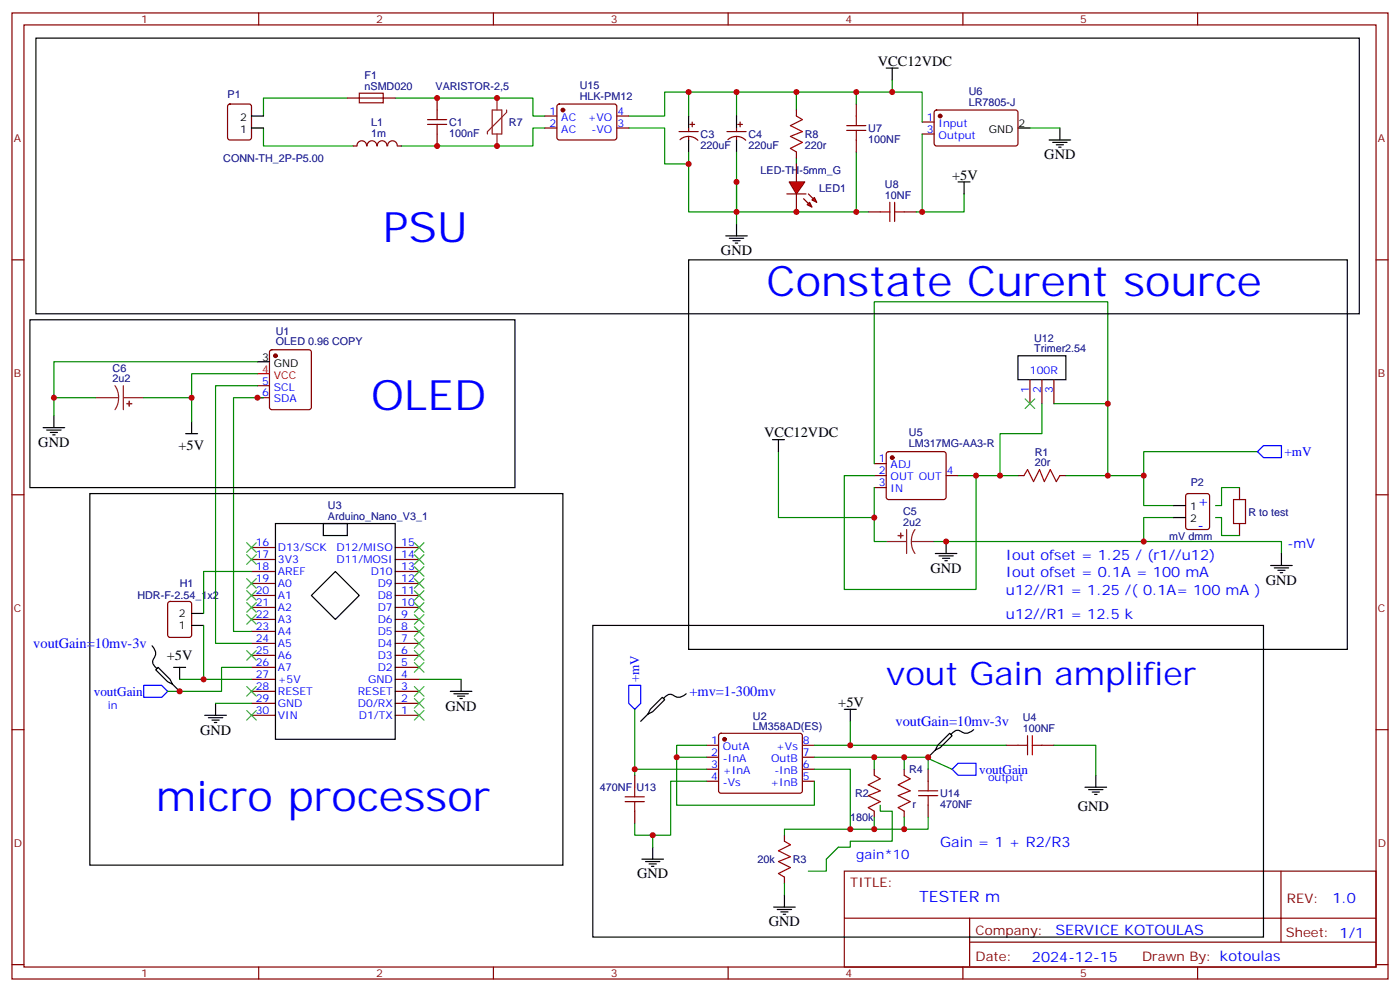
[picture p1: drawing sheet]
<svg xmlns="http://www.w3.org/2000/svg" width="412mm" height="292mm" viewBox="0 0 412 292" stroke-linecap="round" stroke-linejoin="round" font-family="sans-serif">
<g fill="none" stroke="#870000" stroke-width=".35">
<path d="M3.5 3.8h405.4v284.3h-405.4zM7.1 7.3h398.2v277.3h-398.2zM76.2 3.8v3.5M145.3 3.8v3.5M214.5 3.8v3.5M283.6 3.8v3.5M352.8 3.8v3.5M108 42.9a1.41 1.41 0 0 0-1.4-1.5 1.41 1.41 0 0 0-1.4 1.5l-1.1 .1M108.2 42.9a1.41 1.41 0 0 1 1.4-1.5 1.41 1.41 0 0 1 1.4 1.5M111.1 42.9a1.41 1.41 0 0 1 1.5-1.5 1.41 1.41 0 0 1 1.4 1.5M114.2 42.9a1.41 1.41 0 0 1 1.4-1.5 1.41 1.41 0 0 1 1.4 1.5M117.1 43h1.1"/>
<path d="M3.5 76.5h3.6M405.3 76.5h3.6M3.5 145.6h3.6M405.3 145.6h3.6M3.5 214.8h3.6M405.3 214.8h3.6M248.7 256.4h156.6v28.2h-156.6zM377.3 256.4v20.9M248.7 270.2h156.5M285.6 277.3h119.6M285.6 270.2v14.2M3.5 283.9h3.6"/>
<path d="M76.2 284.6v3.5M145.3 284.6v3.5M214.5 284.6v3.5M283.6 284.6v3.5M352.8 284.6v3.5M405.3 283.9h3.6"/>
</g>
<path d="M77.6 37.7v5.3h26.5M118.2 43h10.6M234.6 46.5v1.8" fill="none" stroke="#008700" stroke-width=".35"/>
<g fill="#f00" stroke="#870000" stroke-width=".35">
<path d="M232.5 53.6h4.6l-2.5 3.5z"/>
<path d="M231.8 57.1h5.6z"/>
</g>
<g fill="#870000" stroke="#870000" stroke-width=".35">
<path d="M238.1 57.1l1.4 1.4z"/>
<path d="M236.7 58.5l1.4 1.4z"/>
</g>
<g fill="#f00" stroke="#870000" stroke-width=".35">
<path d="M239.2 58.8l.7-.7 .7 1.4z"/>
<path d="M238.5 59.5l.7 1.5-1.4-.7z"/>
</g>
<g fill="none" stroke="#870000" stroke-width=".35">
<path d="M67.3 30.8l.4-.2h5.7l.6 .5 .1 9.4-.5 .6-5.9 .1-.6-.5-.1-9.4zM102.3 28.9h14.1M128.8 28.9v3.5M128.8 39.4v3.6M160.5 34.1h3.5M160.5 37.7h3.5M164.3 30.8l.4-.2 16.5 .1 .5 .6-.1 9.5-.6 .4-16.5-.1-.5-.6v-9.2zM181.7 34.1h3.5M181.7 37.7h3.5M200 38.7h5.7M202.8 37.7v1M203.2 36.6h1.4"/>
<path d="M203.9 35.9v1.4M214.1 38.7h5.7M217 37.7v1M217.3 36.6h1.4M218 35.9v1.4M234.6 32.4v1.7M252.2 30.6v3.5M271.6 39.4h3.6M271.6 35.9h3.6M275.4 32.6l.5-.2h23.5l.5 .7-.1 9.4-.6 .5-23.6-.1-.4-.6v-9.2zM200.3 41.1a3.8 3.8 0 0 1 5.3 .2M202.8 40.1v1.1"/>
<path d="M214.4 41.1a3.8 3.8 0 0 1 5.3 .2M217 40.1v1.1M234.6 44.7v1.8M234.6 48.3v5.3M234.6 57.1v5.3M252.2 41.2v3.5M255.8 62.4h3.5M266.3 62.4h3.6M75.8 113.5h3.6M75.8 117.1h3.6M79.6 103.1l.5-.2h10.9l.5 .2 .2 .5v16.3l-.2 .5-.5 .2h-10.9l-.5-.3-.2-.4v-16.3zM303.4 111.8v7"/>
<path d="M306.9 111.8v7M310.4 111.8v7M257.5 136.5h3.6M257.5 140h3.6M261.3 133.1l.5-.2h16.2l.5 .2 .2 .5v12.7l-.2 .5-.5 .2h-16.2l-.5-.2-.2-.5v-12.7zM278.7 140h3.5M299.9 140h1.7M312.2 140h1.8M257.5 143.5h3.6M349.5 145.5l.5-.2h5.6l.7 .4v9.5l-.5 .6-5.8 .1-.7-.5-.1-9.4zM365.1 143.5v3.5M365.1 154.1v3.5"/>
<path d="M49.6 177.2l.5-.2h5.6l.7 .5v9.4l-.4 .7h-5.9l-.7-.5v-9.4zM74.1 178.8h7M74.1 175.3h7M74.1 171.7h7M74.1 168.2h7M74.1 164.7h7M74.1 161.1h7M116.4 178.8h7.1M116.4 175.3h7.1M116.4 171.7h7.1M116.4 168.2h7.1M116.4 164.7h7.1"/>
<path d="M116.4 161.1h7.1M74.1 200h7M74.1 196.4h7M74.1 192.9h7M74.1 189.4h7M74.1 185.8h7M74.1 182.3h7M116.4 200h7.1M116.4 196.4h7.1M116.4 192.9h7.1M116.4 189.4h7.1M116.4 185.8h7.1"/>
<path d="M116.4 182.3h7.1M74.1 210.5h7M74.1 207h7M74.1 203.5h7M116.4 210.5h7.1M116.4 207h7.1M116.4 203.5h7.1M208.1 219.4h3.6M211.9 216l.5-.2h23.3l.5 .2 .2 .5-.1 16.5-.6 .5-23.6-.1-.4-.6v-16.3zM236.4 219.4h3.5M296.3 219.4h3.6M306.9 219.4h3.5"/>
<path d="M187 228.2v3.5M187 238.8v3.5M208.1 222.9h3.6M208.1 226.4h3.6M208.1 229.9h3.6M236.4 222.9h3.5M236.4 226.4h3.5M236.4 229.9h3.5M257.5 226.4v1.8M257.5 238.8v1.7M266.3 226.4v1.8M266.3 238.8v1.7"/>
<path d="M273.4 226.4v3.5M273.4 237v3.5M231.1 245.8v1.8M231.1 258.2v1.7"/>
</g>
<g fill="none" stroke="#008700" stroke-width=".35">
<path d="M102.3 28.9h-24.7v5.2M116.4 28.9h40.6v5.2h3.5M160.5 37.7h-3.5v5.3h-28.2M185.2 37.7h10.6v10.6h7v-3.6M202.8 34.1v-7h14.2v7M202.8 27.1h-7v7h-10.6M217 27.1h17.6v5.3M234.6 27.1h37v8.8M252.2 27.1v3.5M262.8 23.6v3.5M271.6 39.4v23h-1.7M303.4 37.7h8.8"/>
<path d="M217 44.7v17.7h-14.2v-14.1M252.2 44.7v17.7h-35.2v-8.8M284 57.1v5.3h-12.4M217 62.4v3.5M252.2 62.4h3.6M15.9 117.1h12.3M42.3 117.1h14.1M75.8 110h-19.4v14.1M75.8 106.5h-59.9v15.8M75.8 113.5h-12.3v75.9h10.6M77.6 117.1h-8.8v68.7h5.3M306.9 118.8v8.8h-12.3v12.4"/>
<path d="M310.4 118.8h15.9v21.2M326.3 118.8v-30h-68.8v47.7M229.3 132.9v19.4h28.2v-8.8M257.5 140h-8.8v33.5h38.8v-33.5h-5.3M287.5 140h12.4M314 140h22.9v8.8h8.8M370.4 132.9h-33.5v7.1M257.5 152.3v7.1h3.6M336.9 159.4h40.6v3.5M345.7 152.3h-8.8v7.1h-61.7M358.1 152.3h1.7v5.3h5.3M365.1 143.5h-5.3v5.3h-1.7"/>
<path d="M74.1 168.2h-14.1v12.4M52.9 200h21.2M60 184.1v15.9M74.1 196.4h-8.8v7.1h-15.9M123.5 200h12.3M63.5 207h10.6M187 208.8v17.6M208.1 219.4h-8.8v3.5h8.8M250.5 212.3v7.1h-10.6M250.5 219.4h45.8M310.4 219.4h12.4v8.8M199.3 222.9v14.1h40.6v-7.1"/>
<path d="M208.1 229.9h-10.5v15.9h-10.6v-3.5M208.1 226.4h-21.1v1.8M239.9 226.4h10.6v17.7h7v-3.6M239.9 222.9h17.6v3.5M257.5 222.9h15.9v3.5M259.3 237v1.8h3.5v8.8h-12.3v1.7h-3.6l-3.5 3.6v3.5h-5.3M266.3 222.9v3.5M273.4 222.9v.3l7.1 3.2M192.3 245.8v3.5M231.1 259.9v3.6M250.5 244.1h-19.4v1.7M266.3 240.5v3.6"/>
<path d="M273.4 240.5v3.6h-15.9"/>
</g>
<g fill="none" stroke="#a10000" stroke-width=".35">
<path d="M105.8 27.4h7.1v2.9h-7.1zM125.9 36.6h5.7M125.9 35.2h5.7M128.8 32.4v2.8M128.8 36.6v2.8M234.6 34.1l1.8 1.1-3.6 1.8 3.6 1.7-3.6 1.4 3.6 1.8-3.6 1.8 1.8 1M249.4 37h5.7M249.4 38.4h5.7M252.2 34.1v2.9M252.2 38.4v2.8M262.1 59.5v5.7M263.5 59.5v5.7"/>
<path d="M259.3 62.4h2.8M263.5 62.4h2.8M301.6 140l1.1-1.8 1.7 3.5 1.8-3.5 1.4 3.5 1.8-3.5 1.7 3.5 1.1-1.7M363.4 147h3.5v7.1h-3.5zM299.9 219.4h2.8M302.7 216.5v5.7M304.1 219.4h2.8M304.1 216.5v5.7M184.1 234.5h5.7M184.1 235.9h5.7M187 231.7v2.8M187 235.9v2.9"/>
<path d="M257.5 228.2l1.8 1-3.5 1.8 3.5 1.8-3.5 1.4 3.5 1.7-3.5 1.8 1.7 1.1M266.3 228.2l1.8 1-3.5 1.8 3.5 1.8-3.5 1.4 3.5 1.7-3.5 1.8 1.7 1.1M270.6 234.2h5.6M270.6 232.8h5.6M273.4 229.9v2.9M273.4 234.2v2.8M231.1 247.6l1.7 1-3.5 1.8 3.5 1.8-3.5 1.4 3.5 1.7-3.5 1.8 1.8 1.1"/>
</g>
<g fill="none" stroke="#8c2424" stroke-width=".35">
<path d="M145 32.4h2.8v7h-2.8zM146.4 28.9v3.5M146.4 39.4v3.6M149.2 32.4v.7l-5.6 5.6v.7M28.2 117.1h6.7M33.9 113.5l.8 1.7 .2 1.9M34.9 117.1l-.2 1.8-.8 1.7M36.3 117.1h6M36.3 113.5v7.1M261.1 159.4h6M267.1 155.9v7M268.5 159.4l.2 1.8 .8 1.7"/>
<path d="M268.5 159.4h6.7M269.5 155.9l-.8 1.6-.2 1.9"/>
</g>
<g fill="none" stroke="#000" stroke-width=".35">
<path d="M10.6 11.2h389.8v81.2h-389.8zM74.1 37.7h3.5M74.1 34.1h3.5M202.8 34.1v3.6M217 34.1v3.6M261.1 20h3.5M262.8 20v3.6M299.9 37.7h3.5M312.2 37.7v3.5M202.8 41.2v3.5M217 41.2v3.5M282.2 53.6h3.6"/>
<path d="M284 53.6v3.5M309 41.2h6.4M310.1 41.9h4.2M311.1 42.6h2.2M311.9 43.3h.7M202.8 76.5h194.1v114.6h-194.1zM213.8 69.4h6.3M214.8 70.1h4.3M215.9 70.8h2.1M216.6 71.5h.7M217 65.9v3.5M8.8 94.1h142.9v49.4h-142.9z"/>
<path d="M75.8 106.5h3.6M299.9 104.7h14.1v7.1h-14.1zM12.7 125.9h6.3M13.8 126.6h4.2M14.8 127.3h2.1M15.5 128h.7M15.9 122.3v3.6M54.7 127.6h3.5M56.4 124.1v3.5M227.5 129.4h3.6M229.3 129.4v3.5M26.5 145.3h139.3v109.3h-139.3z"/>
<path d="M81.1 154.1h35.3v63.5h-35.3zM95.2 154.1h7.1v3.5h-7.1zM278.7 159.4v3.5M345.7 148.8h3.5M345.7 152.3h3.5M91.7 175.3l7.1-7.1 7 7.1-7 7zM275.5 162.9h6.4M276.6 163.6h4.2M277.6 164.3h2.2M278.3 165h.7M374.3 166.4h6.3M375.4 167.1h4.2"/>
<path d="M376.4 167.9h2.1M377.1 168.6h.7M377.5 162.9v3.5M44.8 190.1a3.1 3.1 0 0 1 .2 4.4 2.4 2.4 0 0 0 1.2 2.3M51.2 196.4h3.5M52.9 196.4v3.6M56.4 184.1h3.6M56.4 180.6h3.6M135.8 200v3.5M174.6 184.1h197.6v91.7h-197.6zM50.8 201.4l-.7-1.4-3.5-3.6-.7 .7 3.5 3.6 1.4 .7 2.1 2.1M60.3 210.5h6.4"/>
<path d="M61.4 211.2h4.2M62.4 211.9h2.2M63.1 212.7h.8M63.5 207v3.5M132.6 203.5h6.4M133.7 204.2h4.2M134.8 204.9h2.1M135.5 205.6h.7M190.9 210.2l1.4-.7 3.5-3.5-.7-.8-3.5 3.6-.7 1.4-2.2 2.1M202.1 204.2a3.1 3.1 0 0 1-4.4 .2 2.4 2.4 0 0 0-2.3 1.2M248.7 208.8h3.5M250.5 208.8v3.5"/>
<path d="M286.8 214.8a3.1 3.1 0 0 1-4.4 .2 2.4 2.4 0 0 0-2.3 1.2M275.5 220.8l1.4-.7 3.6-3.6-.7-.7-3.6 3.6-.7 1.4-2.1 2.1M319.6 231.7h6.4M320.7 232.4h4.2M321.7 233.1h2.1M322.4 233.8h.7M322.8 228.2v3.5M189.1 252.9h6.3M190.1 253.6h4.3M191.2 254.3h2.1M191.9 255h.7M192.3 249.3v3.6"/>
<path d="M227.9 267h6.3M229 267.7h4.2M230 268.4h2.1M230.7 269.1h.7M231.1 263.5v3.5"/>
</g>
<g fill="#870000" stroke="#870000" stroke-width=".35">
<circle cx="81.1" cy="104.7" r=".53"/>
<circle cx="213.4" cy="217.6" r=".53"/>
<circle cx="276.9" cy="34.1" r=".53"/>
<circle cx="262.8" cy="134.7" r=".53"/>
<circle cx="165.8" cy="32.4" r=".53"/>
</g>
<path d="M75.8 110h3.6" fill="none" stroke="#f00" stroke-width=".35"/>
<g fill="#8c2424" stroke="#8c2424" stroke-width=".35">
<path d="M265.3 156.9v1.4z"/>
<path d="M264.6 157.6l1.4 .1z"/>
<path d="M38.1 118.1v1.4z"/>
<path d="M37.4 118.8h1.4z"/>
</g>
<g fill="none" stroke="#3c3" stroke-width=".35">
<path d="M302 117.4l2.8 2.8M304.8 117.4l-2.8 2.8M72.7 159.7l2.8 2.9M75.5 159.7l-2.8 2.9M122.1 159.7l2.8 2.9M124.9 159.7l-2.8 2.9M72.7 163.3l2.8 2.8M72.7 170.3l2.8 2.8M72.7 173.8l2.8 2.9M72.7 177.4l2.8 2.8M75.5 163.3l-2.8 2.8M75.5 170.3l-2.8 2.8"/>
<path d="M75.5 173.8l-2.8 2.9M75.5 177.4l-2.8 2.8M122.1 177.4l2.8 2.8M122.1 173.8l2.8 2.9M122.1 170.3l2.8 2.8M122.1 166.8l2.8 2.8M122.1 163.3l2.8 2.8M124.9 177.4l-2.8 2.8M124.9 173.8l-2.8 2.9M124.9 170.3l-2.8 2.8M124.9 166.8l-2.8 2.8M124.9 163.3l-2.8 2.8"/>
<path d="M72.7 180.9l2.8 2.8M72.7 191.5l2.8 2.8M75.5 180.9l-2.8 2.8M75.5 191.5l-2.8 2.8M122.1 195l2.8 2.8M122.1 191.5l2.8 2.8M122.1 188l2.8 2.8M122.1 184.4l2.8 2.9M122.1 180.9l2.8 2.8M124.9 195l-2.8 2.8M124.9 191.5l-2.8 2.8M124.9 188l-2.8 2.8"/>
<path d="M124.9 184.4l-2.8 2.9M124.9 180.9l-2.8 2.8M72.7 209.1l2.8 2.8M72.7 202.1l2.8 2.8M75.5 209.1l-2.8 2.8M75.5 202.1l-2.8 2.8M122.1 202.1l2.8 2.8M122.1 205.6l2.8 2.8M122.1 209.1l2.8 2.8M124.9 202.1l-2.8 2.8M124.9 205.6l-2.8 2.8M124.9 209.1l-2.8 2.8"/>
</g>
<path d="M370.4 132.9l1.8-1.7h5.3v3.5h-5.3zM42.3 201.7h5.3l1.8 1.8-1.8 1.7h-5.3zM185.2 201.7h3.5v5.3l-1.7 1.8-1.8-1.8zM280.5 226.4l1.7-1.8h5.3v3.6h-5.3z" fill="none" stroke="#00f" stroke-width=".35"/>
<g fill="#c00">
<circle cx="217" cy="27.1" r=".88"/>
<circle cx="202.8" cy="48.3" r=".88"/>
<circle cx="217" cy="53.6" r=".88"/>
<circle cx="217" cy="62.4" r=".88"/>
<circle cx="202.8" cy="27.1" r=".88"/>
<circle cx="234.6" cy="27.1" r=".88"/>
<circle cx="252.2" cy="27.1" r=".88"/>
<circle cx="234.6" cy="62.4" r=".88"/>
<circle cx="252.2" cy="62.4" r=".88"/>
<circle cx="271.6" cy="62.4" r=".88"/>
<circle cx="60" cy="200" r=".88"/>
<circle cx="75.8" cy="117.1" r=".88"/>
<circle cx="250.5" cy="219.4" r=".88"/>
<circle cx="287.5" cy="140" r=".88"/>
<circle cx="326.3" cy="140" r=".88"/>
<circle cx="294.6" cy="140" r=".88"/>
<circle cx="326.3" cy="118.8" r=".88"/>
<circle cx="257.5" cy="152.3" r=".88"/>
<circle cx="278.7" cy="159.4" r=".88"/>
<circle cx="56.4" cy="117.1" r=".88"/>
<circle cx="15.9" cy="117.1" r=".88"/>
<circle cx="192.3" cy="245.8" r=".88"/>
<circle cx="336.9" cy="140" r=".88"/>
<circle cx="187" cy="226.4" r=".88"/>
<circle cx="336.9" cy="159.4" r=".88"/>
<circle cx="257.5" cy="222.9" r=".88"/>
<circle cx="257.5" cy="244.1" r=".88"/>
<circle cx="199.3" cy="222.9" r=".88"/>
<circle cx="250.5" cy="244.1" r=".88"/>
<circle cx="273.4" cy="222.9" r=".88"/>
<circle cx="266.3" cy="244.1" r=".88"/>
<circle cx="266.3" cy="222.9" r=".88"/>
<circle cx="146.4" cy="43" r=".88"/>
<circle cx="146.4" cy="28.9" r=".88"/>
<circle cx="128.8" cy="43" r=".88"/>
<circle cx="128.8" cy="28.9" r=".88"/>
<circle cx="262.8" cy="27.1" r=".88"/>
<circle cx="52.9" cy="203.5" r=".88"/>
</g>
<g font-size="12.3" fill="#00f">
<text x="112.9" y="71.2">PSU</text>
<text x="225.8" y="87.1">Constate Curent source</text>
<text x="109.4" y="120.6">OLED</text>
<text x="45.9" y="238.8">micro processor</text>
</g>
<text font-size="9.5" fill="#00f" x="261.1" y="201.7">vout Gain amplifier</text>
<text font-size="4.6" fill="#00f" x="270.8" y="265.4">TESTER m</text>
<g font-size="4.2">
<text x="258.6" y="19.3">VCC12VDC</text>
<text x="307.6" y="46.8">GND</text>
<text x="280.5" y="52.8">+5V</text>
<text x="212.4" y="75.1">GND</text>
<text x="11.3" y="131.5">GND</text>
<text x="225.1" y="128.7">VCC12VDC</text>
<text x="52.6" y="132.6">+5V</text>
<text x="274.1" y="168.6">GND</text>
<text x="372.9" y="172.1">GND</text>
<text x="49.1" y="194.4">+5V</text>
<text x="131.2" y="209.1">GND</text>
<text x="246.9" y="208.1">+5V</text>
<text x="58.9" y="216.2">GND</text>
<text x="317.5" y="238.8">GND</text>
<text x="187.7" y="258.5">GND</text>
<text x="226.5" y="272.6">GND</text>
</g>
<g font-size="4.2" fill="#00f">
<text x="352.8" y="148.8">+</text>
<text x="352.8" y="155.9">-</text>
<text x="296.3" y="164.7">Iout ofset = 1.25 / (r1//u12)</text>
<text x="296.3" y="170">Iout ofset = 0.1A = 100 mA</text>
<text x="296.3" y="175.3">u12//R1 = 1.25 /( 0.1A= 100 mA )</text>
<text x="296.3" y="182.3">u12//R1 = 12.5 k</text>
<text x="9.8" y="190.8">voutGain=10mv-3v</text>
<text x="203.1" y="204.9">+mv=1-300mv</text>
<text x="263.8" y="213.7">voutGain=10mv-3v</text>
<text x="276.9" y="249.3">Gain = 1 + R2/R3</text>
<text x="392.5" y="265.7">1.0</text>
<text x="310.9" y="275.2">SERVICE KOTOULAS</text>
<text x="304" y="283">2024-12-15</text>
</g>
<g font-size="3.9" fill="#00f">
<text x="378.4" y="134.2">+mV</text>
<text x="379.2" y="161.1">-mV</text>
<text x="188.2" y="200.8" transform="rotate(-90 188.2 200.8)">+mV</text>
<text x="27.6" y="204.8">voutGain</text>
<text x="288.4" y="227.7">voutGain</text>
<text x="252.2" y="252.9">gain*10</text>
</g>
<g font-size="3.9" fill="#800">
<text x="250.5" y="261">TITLE:</text>
<text x="379.1" y="265.7">REV:</text>
<text x="287.4" y="275.2">Company:</text>
<text x="378.7" y="275.8">Sheet: 1/1</text>
<text x="287.4" y="282.9">Date:</text>
<text x="336.4" y="282.9">Drawn By: kotoulas</text>
</g>
<g font-size="3.2" fill="#800">
<text x="41.6" y="6.8">1</text>
<text x="110.8" y="6.8">2</text>
<text x="179.9" y="6.8">3</text>
<text x="249.1" y="6.8">4</text>
<text x="318.2" y="6.8">5</text>
<text x="4.1" y="41.9">A</text>
<text x="405.9" y="41.9">A</text>
<text x="4.1" y="111.1">B</text>
<text x="405.9" y="111.1">B</text>
<text x="4.1" y="180.2">C</text>
<text x="405.9" y="180.2">C</text>
<text x="4.1" y="249.3">D</text>
<text x="405.9" y="249.3">D</text>
<text x="41.6" y="287.6">1</text>
<text x="110.8" y="287.6">2</text>
<text x="179.9" y="287.6">3</text>
<text x="249.1" y="287.6">4</text>
<text x="318.2" y="287.6">5</text>
</g>
<g font-size="3.2" fill="#000080">
<text x="107.4" y="23.4">F1</text>
<text x="67" y="28.9">P1</text>
<text x="107.4" y="26.4">nSMD020</text>
<text x="128.3" y="26.5">VARISTOR-2,5</text>
<text x="170.8" y="29.4">HLK-PM12</text>
<text x="170.8" y="26.3">U15</text>
<text x="285.4" y="27.9">U6</text>
<text x="285.4" y="31.1">LR7805-J</text>
<text x="109.3" y="40.4">1m</text>
<text x="109.3" y="37.2">L1</text>
<text x="132.3" y="40.3">100nF</text>
<text x="132.3" y="37">C1</text>
<text x="149.9" y="37">R7</text>
<text x="206.4" y="40.6">C3</text>
<text x="220.5" y="40.6">C4</text>
<text x="237.1" y="40.6">R8</text>
<text x="255.8" y="38.8">U7</text>
<text x="65.8" y="47.6">CONN-TH_2P-P5.00</text>
<text x="206.4" y="43.8">220uF</text>
<text x="220.5" y="43.8">220uF</text>
<text x="237.1" y="43.7">220r</text>
<text x="255.8" y="42">100NF</text>
<text x="224" y="51.2">LED-TH-5mm_G</text>
<text x="241.3" y="56.5">LED1</text>
<text x="260.7" y="58.5">10NF</text>
<text x="260.7" y="55.3">U8</text>
<text x="81.3" y="101.7">OLED 0.96 COPY</text>
<text x="81.3" y="98.6">U1</text>
<text x="304.6" y="100.6">U12</text>
<text x="304.6" y="103.6">Trimer2.54</text>
<text x="33.2" y="112.5">2u2</text>
<text x="33.2" y="109.4">C6</text>
<text x="267.7" y="131.7">LM317MG-AA3-R</text>
<text x="267.7" y="128.4">U5</text>
<text x="304.8" y="137.2">20r</text>
<text x="304.8" y="134.1">R1</text>
<text x="350.8" y="142.9">P2</text>
<text x="96.6" y="149.9">U3</text>
<text x="96.6" y="153">Arduino_Nano_V3_1</text>
<text x="266" y="154.8">2u2</text>
<text x="266" y="151.6">C5</text>
<text x="367.7" y="151.7">R to test</text>
<text x="344.4" y="158.8">mV dmm</text>
<text x="52.9" y="172.8">H1</text>
<text x="40.5" y="176.4">HDR-F-2.54_1x2</text>
<text x="221.8" y="214.8">LM358AD(ES)</text>
<text x="221.8" y="211.8">U2</text>
<text x="301.3" y="215.5">100NF</text>
<text x="301.3" y="212.3">U4</text>
<text x="267.8" y="227.5">R4</text>
<text x="176.7" y="232.8">470NF</text>
<text x="187.5" y="232.8">U13</text>
<text x="251.9" y="234.6">R2</text>
<text x="268.8" y="237.8">r</text>
<text x="276.9" y="237.8">470NF</text>
<text x="276.9" y="234.6">U14</text>
<text x="250.4" y="241.6">180k</text>
<text x="223.1" y="254">20k</text>
<text x="233.5" y="254">R3</text>
</g>
<g font-size="3.2">
<text x="70.8" y="35.6">2</text>
<text x="70.8" y="39.1">1</text>
<text x="291.3" y="39.1">GND</text>
<text x="300" y="37.3">2</text>
<text x="77.2" y="106.1">3</text>
<text x="80.7" y="107.9">GND</text>
<text x="350.6" y="150.2">1</text>
<text x="350.6" y="153.7">2</text>
<text x="52.7" y="185.1">1</text>
<text x="52.7" y="181.6">2</text>
</g>
<g font-size="3.2" fill="#00f">
<text x="161.9" y="33.8">1</text>
<text x="165.3" y="35.6">AC</text>
<text x="173.1" y="35.6">+VO</text>
<text x="181.9" y="33.8">4</text>
<text x="273" y="35.6">1</text>
<text x="161.9" y="37.3">2</text>
<text x="165.3" y="39.1">AC</text>
<text x="174.3" y="39.1">-VO</text>
<text x="181.9" y="37.3">3</text>
<text x="273" y="39.1">3</text>
<text x="276.5" y="40.9">Output</text>
<text x="276.5" y="37.3">Input</text>
<text x="77.2" y="113.2">5</text>
<text x="303.4" y="110">100R</text>
<text x="77.2" y="116.7">6</text>
<text x="80.7" y="114.9">SCL</text>
<text x="80.7" y="118.5">SDA</text>
<text x="303" y="115.5" transform="rotate(-90 303 115.5)">1</text>
<text x="306.6" y="115.5" transform="rotate(-90 306.6 115.5)">2</text>
<text x="310.1" y="115.5" transform="rotate(-90 310.1 115.5)">3</text>
<text x="258.9" y="136.1">1</text>
<text x="262.4" y="137.9">ADJ</text>
<text x="258.9" y="139.6">2</text>
<text x="258.9" y="143.2">3</text>
<text x="262.4" y="141.4">OUT OUT</text>
<text x="278.9" y="139.6">4</text>
<text x="262.4" y="144.9">IN</text>
<text x="75.3" y="160.8">16</text>
<text x="118.2" y="160.8">15</text>
<text x="75.3" y="167.9">18</text>
<text x="75.3" y="164.3">17</text>
<text x="81.8" y="165.7">3V3</text>
<text x="81.8" y="162.2">D13/SCK</text>
<text x="99.1" y="165.7">D11/MOSI</text>
<text x="99.1" y="162.2">D12/MISO</text>
<text x="118.2" y="167.9">13</text>
<text x="118.2" y="164.3">14</text>
<text x="75.3" y="171.4">19</text>
<text x="81.8" y="172.8">A0</text>
<text x="81.8" y="169.3">AREF</text>
<text x="109.2" y="169.3">D10</text>
<text x="111.3" y="172.8">D9</text>
<text x="118.2" y="171.4">12</text>
<text x="75.3" y="178.4">21</text>
<text x="75.3" y="174.9">20</text>
<text x="81.8" y="179.8">A2</text>
<text x="81.8" y="176.3">A1</text>
<text x="111.3" y="179.8">D7</text>
<text x="111.3" y="176.3">D8</text>
<text x="118.2" y="178.4">10</text>
<text x="118.2" y="174.9">11</text>
<text x="75.3" y="185.5">23</text>
<text x="75.3" y="182">22</text>
<text x="81.8" y="183.4">A3</text>
<text x="111.3" y="183.4">D6</text>
<text x="118.2" y="185.5">8</text>
<text x="118.2" y="182">9</text>
<text x="75.3" y="189">24</text>
<text x="81.8" y="190.4">A5</text>
<text x="81.8" y="186.9">A4</text>
<text x="111.3" y="190.4">D4</text>
<text x="111.3" y="186.9">D5</text>
<text x="118.2" y="189">7</text>
<text x="75.3" y="196.1">26</text>
<text x="75.3" y="192.5">25</text>
<text x="81.8" y="197.5">A7</text>
<text x="81.8" y="194">A6</text>
<text x="111.3" y="197.5">D2</text>
<text x="111.3" y="194">D3</text>
<text x="118.2" y="196.1">5</text>
<text x="118.2" y="192.5">6</text>
<text x="75.3" y="203.1">28</text>
<text x="75.3" y="199.6">27</text>
<text x="81.8" y="201">+5V</text>
<text x="108.4" y="201">GND</text>
<text x="118.2" y="203.1">3</text>
<text x="118.2" y="199.6">4</text>
<text x="31.7" y="208.8">in</text>
<text x="75.3" y="206.7">29</text>
<text x="81.8" y="208.1">GND</text>
<text x="81.8" y="204.5">RESET</text>
<text x="105.4" y="204.5">RESET</text>
<text x="105.4" y="208.1">D0/RX</text>
<text x="118.2" y="206.7">2</text>
<text x="75.3" y="210.2">30</text>
<text x="81.8" y="211.6">VIN</text>
<text x="105.7" y="211.6">D1/TX</text>
<text x="118.2" y="210.2">1</text>
<text x="209.5" y="219">1</text>
<text x="213" y="220.8">OutA</text>
<text x="228.6" y="220.8">+Vs</text>
<text x="236.5" y="219">8</text>
<text x="209.5" y="222.5">2</text>
<text x="209.5" y="226.1">3</text>
<text x="213" y="224.3">-InA</text>
<text x="213" y="227.8">+InA</text>
<text x="227.1" y="224.3">OutB</text>
<text x="228.1" y="227.8">-InB</text>
<text x="236.5" y="226.1">6</text>
<text x="236.5" y="222.5">7</text>
<text x="209.5" y="229.6">4</text>
<text x="213" y="231.4">-Vs</text>
<text x="226.9" y="231.4">+InB</text>
<text x="236.5" y="229.6">5</text>
<text x="291" y="229.9">output</text>
</g>
<g font-size="3.2" fill="#f00">
<text x="77.2" y="109.6">4</text>
<text x="80.7" y="111.4">VCC</text>
</g>
</svg>
